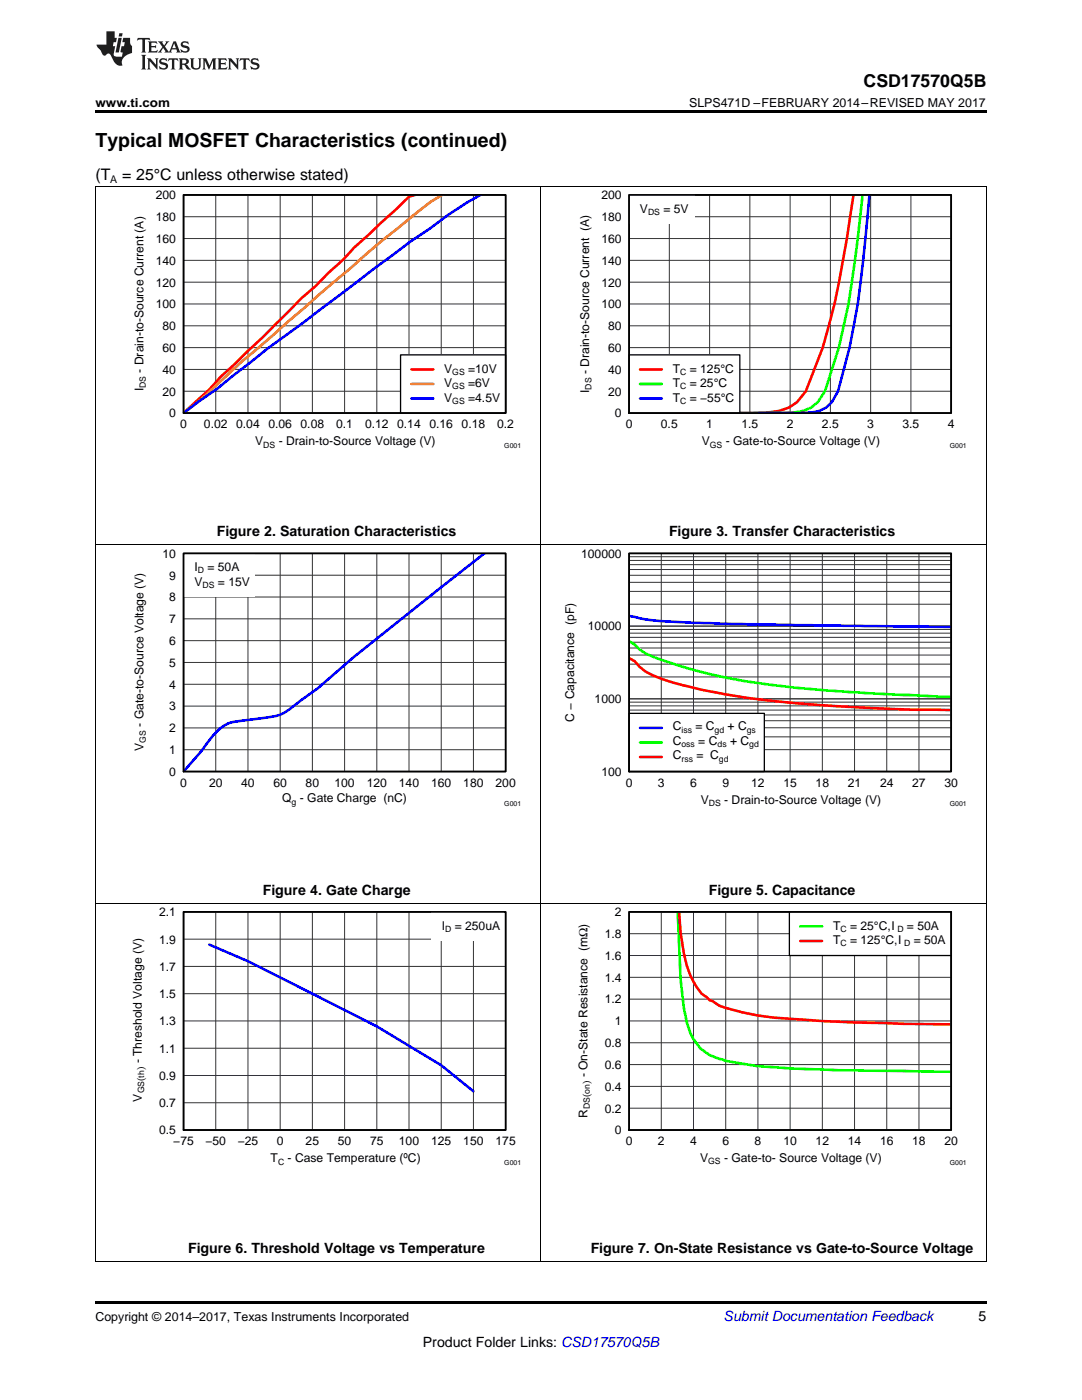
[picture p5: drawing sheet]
<svg xmlns="http://www.w3.org/2000/svg" width="216mm" height="279mm" viewBox="0 0 216 279" stroke-linecap="round" stroke-linejoin="round" font-family="sans-serif">
<path d="M19 259.7h177.8v.5h-177.8z" fill="#000"/>
<path d="M19.1 180.3v71.6M107.9 180.3v71.6M196.8 180.3v71.6M19 251.8h177.8" fill="none" stroke="#000" stroke-width=".2"/>
<path d="M36.6 182h64.3v43.5h-64.3z" fill="none" stroke="#000" stroke-width=".26"/>
<g fill="none" stroke="#333" stroke-width=".2">
<path d="M36.6 182h64.3v43.5h-64.3zM36.6 198.3h64.3M36.6 192.9h64.3M36.6 187.4h64.3M43.1 182v43.5M49.5 182v43.5M55.9 182v43.5M62.3 182v43.5M68.8 182v43.5M75.2 182v43.5M81.6 182v43.5M88 182v43.5"/>
<path d="M94.5 182v43.5M36.6 214.6h64.3M36.6 209.2h64.3M36.6 203.8h64.3M36.6 220.1h64.3"/>
</g>
<path d="M41.8 188.5l7.7 3.3 25.7 13 12.8 7.8 6.5 5.2" fill="none" stroke="#00f" stroke-width=".52"/>
<path d="M86 182h14.9v5.8h-14.9z" fill="#fff"/>
<path d="M36.6 182h64.3v43.5h-64.3z" fill="none" stroke="#000" stroke-width=".35"/>
<path d="M125.5 182h64.3v43.5h-64.3z" fill="none" stroke="#000" stroke-width=".26"/>
<g fill="none" stroke="#333" stroke-width=".2">
<path d="M125.5 182h64.3v43.5h-64.3zM125.5 199.4h64.3M125.5 195h64.3M125.5 190.7h64.3M125.5 186.3h64.3M132 182v43.5M138.4 182v43.5M144.8 182v43.5M151.2 182v43.5M157.7 182v43.5M164.1 182v43.5M170.5 182v43.5"/>
<path d="M176.9 182v43.5M183.4 182v43.5M125.5 216.8h64.3M125.5 212.5h64.3M125.5 208.1h64.3M125.5 203.8h64.3M125.5 221.2h64.3"/>
</g>
<path d="M135.2 181.9l.6 13.6 .7 5.6 .6 3.1a10.7 10.7 0 0 0 3.2 5.4 8.7 8.7 0 0 0 3.9 1.8l.6 .3a67.1 67.1 0 0 0 12.9 1.5l9.6 .4 22.5 .3" fill="none" stroke="#0f0" stroke-width=".52"/>
<path d="M135.5 181.9a37.3 37.3 0 0 0 2.2 12.7 8.2 8.2 0 0 0 3.3 4.4l.6 .6 .6 .2a5.4 5.4 0 0 0 2.6 1.3 49.4 49.4 0 0 0 12.9 2.2 523.6 523.6 0 0 0 32.1 1.1" fill="none" stroke="#f00" stroke-width=".52"/>
<path d="M157.5 182h32.3v8.7h-32.3z" fill="#fff"/>
<path d="M36.6 110.4h64.3v43.6h-64.3zM157.5 182h32.3v8.7h-32.3z" fill="none" stroke="#000" stroke-width=".26"/>
<path d="M159.7 184.9h4.3" fill="none" stroke="#0f0" stroke-width=".52"/>
<path d="M159.7 187.8h4.3" fill="none" stroke="#f00" stroke-width=".52"/>
<path d="M125.5 182h64.3v43.5h-64.3z" fill="none" stroke="#000" stroke-width=".35"/>
<path d="M19.1 108.8v71.5M107.9 108.8v71.5M196.8 108.8v71.5M19 180.3h177.8" fill="none" stroke="#000" stroke-width=".2"/>
<g fill="none" stroke="#333" stroke-width=".2">
<path d="M36.6 110.4h64.3v43.6h-64.3zM36.6 119.1h64.3M36.6 114.8h64.3M43.1 110.4v43.6M49.5 110.4v43.6M55.9 110.4v43.6M62.3 110.4v43.6M68.8 110.4v43.6M75.2 110.4v43.6M81.6 110.4v43.6M88 110.4v43.6M94.5 110.4v43.6"/>
<path d="M36.6 136.6h64.3M36.6 132.2h64.3M36.6 127.9h64.3M36.6 123.5h64.3M36.6 149.6h64.3M36.6 145.3h64.3M36.6 140.9h64.3"/>
</g>
<path d="M96.7 110.4l-26.2 20.8-7.1 6.2-5.6 4.2a7.1 7.1 0 0 1-4.1 1.5l-5 .7a7.7 7.7 0 0 0-4.7 1.5 19 19 0 0 0-3.8 4.6l-3.6 4.1" fill="none" stroke="#00f" stroke-width=".52"/>
<path d="M36.6 110.4h14.4v8.8h-14.4z" fill="#fff"/>
<path d="M36.6 110.4h64.3v43.6h-64.3z" fill="none" stroke="#000" stroke-width=".35"/>
<path d="M125.5 110.4h64.3v43.6h-64.3z" fill="none" stroke="#000" stroke-width=".26"/>
<g fill="none" stroke="#333" stroke-width=".2">
<path d="M125.5 110.4h64.3v43.6h-64.3zM125.5 118h64.3M125.5 116.2h64.3M125.5 114.8h64.3M125.5 113.7h64.3M125.5 112.7h64.3M125.5 111.8h64.3M125.5 111.1h64.3M132 110.4v43.6M138.4 110.4v43.6M144.8 110.4v43.6M151.2 110.4v43.6"/>
<path d="M157.7 110.4v43.6M164.1 110.4v43.6M170.5 110.4v43.6M176.9 110.4v43.6M183.4 110.4v43.6M125.5 139.5h64.3M125.5 135.1h64.3M125.5 132.5h64.3M125.5 130.7h64.3M125.5 129.3h64.3M125.5 128.2h64.3M125.5 127.2h64.3"/>
<path d="M125.5 126.4h64.3M125.5 125.6h64.3M125.5 125h64.3M125.5 120.6h64.3M125.5 149.6h64.3M125.5 147.1h64.3M125.5 145.2h64.3M125.5 143.8h64.3M125.5 142.7h64.3M125.5 141.7h64.3M125.5 140.9h64.3M125.5 140.1h64.3"/>
</g>
<path d="M125.5 122.9a60.3 60.3 0 0 0 14 1.4l19.2 .5 31.1 .3" fill="none" stroke="#00f" stroke-width=".52"/>
<path d="M125.5 128l1.1 .6a10.5 10.5 0 0 0 5.4 3.1 118.9 118.9 0 0 0 31 5.9l9.7 .7 17.1 .8" fill="none" stroke="#0f0" stroke-width=".52"/>
<path d="M125.5 131.4l1.1 .5a12.4 12.4 0 0 0 6.4 3.9 139.6 139.6 0 0 0 31.1 4.9l15 .8 10.7 .2" fill="none" stroke="#f00" stroke-width=".52"/>
<path d="M125.5 142.4h27v11.6h-27z" fill="#fff"/>
<path d="M36.6 38.9h64.3v43.5h-64.3zM125.5 142.4h27v11.6h-27z" fill="none" stroke="#000" stroke-width=".26"/>
<path d="M96 38.8l-2.8 1.6-3.9 2.5-3.5 2.7-3.9 2.6-21.2 16-7.4 5.4-9.9 8-3.9 2.6-2.9 2.2M127.7 145.3h4.4" fill="none" stroke="#00f" stroke-width=".52"/>
<path d="M127.7 148.2h4.4" fill="none" stroke="#0f0" stroke-width=".52"/>
<path d="M83 38.8l-1.4 .4-10.9 10.2-2.3 2.5-2.9 2.5-2.5 2.7-2.9 2.5-7.7 7.8-8.4 7.8-2.2 2.5-5.2 4.7M127.7 151.1h4.4" fill="none" stroke="#f00" stroke-width=".52"/>
<path d="M125.5 110.4h64.3v43.6h-64.3z" fill="none" stroke="#000" stroke-width=".35"/>
<path d="M19.1 37.3v71.5M107.9 37.3v71.5M196.8 37.3v71.5M19 108.7h177.8" fill="none" stroke="#000" stroke-width=".2"/>
<g fill="none" stroke="#333" stroke-width=".2">
<path d="M36.6 38.9h64.3v43.5h-64.3zM43.1 38.9v43.5M49.5 38.9v43.5M55.9 38.9v43.5M62.3 38.9v43.5M68.8 38.9v43.5M75.2 38.9v43.5M81.6 38.9v43.5M88 38.9v43.5M94.5 38.9v43.5M36.6 56.3h64.3M36.6 52h64.3"/>
<path d="M36.6 47.6h64.3M36.6 43.3h64.3M36.6 78.1h64.3M36.6 73.7h64.3M36.6 69.4h64.3M36.6 65h64.3M36.6 60.7h64.3"/>
</g>
<path d="M88.3 38.8l-2.5 1.6-3.2 2.5a199 199 0 0 0-12.6 10.5l-6.4 5.4-9 8a236.3 236.3 0 0 0-15.1 13.4l-2.9 2.2" fill="none" stroke="#ee7600" stroke-width=".52"/>
<path d="M79.9 70.8h21v11.6h-21z" fill="#fff"/>
<path d="M125.5 38.9h64.3v43.5h-64.3zM79.9 70.8h21v11.6h-21z" fill="none" stroke="#000" stroke-width=".26"/>
<path d="M170.3 38.9l-1.3 8.7a172.9 172.9 0 0 1-4.8 21.8l-3.4 8.7a8 8 0 0 1-6.7 4.1l-4.1 .2h-14.8M82.1 73.7h4.4" fill="none" stroke="#f00" stroke-width=".52"/>
<path d="M82.1 76.6h4.4" fill="none" stroke="#ee7600" stroke-width=".52"/>
<path d="M173.5 38.9l-.8 8.7a146.5 146.5 0 0 1-5.5 30.5 6.3 6.3 0 0 1-6.5 4.3h-9.4M82.1 79.5h4.4" fill="none" stroke="#00f" stroke-width=".52"/>
<path d="M36.6 38.9h64.3v43.5h-64.3z" fill="none" stroke="#000" stroke-width=".35"/>
<g fill="none" stroke="#333" stroke-width=".2">
<path d="M125.5 38.9h64.3v43.5h-64.3zM133.6 38.9v43.5M141.6 38.9v43.5M149.6 38.9v43.5M157.7 38.9v43.5M165.7 38.9v43.5M173.7 38.9v43.5M181.8 38.9v43.5M125.5 56.3h64.3M125.5 52h64.3M125.5 47.6h64.3M125.5 43.3h64.3"/>
<path d="M125.5 78.1h64.3M125.5 73.7h64.3M125.5 69.4h64.3M125.5 65h64.3M125.5 60.7h64.3"/>
</g>
<path d="M172.1 38.9l-.9 8.7a185 185 0 0 1-3.8 21.8l-2.8 8.7a7.6 7.6 0 0 1-7.7 4.3h-12" fill="none" stroke="#0f0" stroke-width=".52"/>
<path d="M125.5 70.8h22.1v11.6h-22.1z" fill="#fff"/>
<path d="M125.5 70.8h22.1v11.6h-22.1z" fill="none" stroke="#000" stroke-width=".26"/>
<path d="M127.7 73.7h4.4" fill="none" stroke="#f00" stroke-width=".52"/>
<path d="M127.7 76.6h4.4" fill="none" stroke="#0f0" stroke-width=".52"/>
<path d="M127.7 79.5h4.4" fill="none" stroke="#00f" stroke-width=".52"/>
<path d="M125.5 38.9h13v5.8h-13z" fill="#fff"/>
<path d="M125.5 38.9h64.3v43.5h-64.3z" fill="none" stroke="#000" stroke-width=".35"/>
<path d="M19 37.2h177.8" fill="none" stroke="#000" stroke-width=".2"/>
<path d="M19 22h177.8v.5h-177.8z" fill="#000"/>
<g fill="#231f20">
<path d="M27.5 7.6l-.1 .5 .4-.2h.6v.1v2.1l-.2 .4h1l-.3-.4v-2.1l.1-.1h.5l.5 .2-.2-.5zM29.5 8.3l.2 .3v1.5l-.2 .4h1.8l.2-.6a1.04 1.04 0 0 1-1.3 .2v-.7h.6l.3 .2v-.6l-.3 .2h-.6v-.6l.8-.1 .4 .3-.2-.5zM31.5 8.3l.9 1.1-.9 1.1h.8l-.2-.2 .5-.7 .4 .7-.2 .2h1.5l-.1-.2 .1-.4h.9l.1 .4-.2 .2h1l-.3-.3-.7-1.9h-.5l-.9 2-.8-1 .9-1h-.8l.1 .3-.3 .5-.4-.6 .2-.2zM34.7 8.6l.4 1h-.7zM36.3 8.4a.63 .63 0 0 0-.2 .7 .63 .63 0 0 0 .6 .4l.6 .2 .1 .2a.75 .75 0 0 1-.7 .4 .75 .75 0 0 1-.6-.5l.1 .7 .1-.1a1.11 1.11 0 0 0 1.5-.6 1.13 1.13 0 0 0-1.2-.8l-.1-.4a1.04 1.04 0 0 1 1.2 .2l-.2-.5-.1 .1-.5-.2zM28.2 10.9l.2 .4v2.2l-.2 .4h1l-.3-.4v-2.2l.3-.4zM29.3 11.6l.3 .4v1.5l-.3 .4h.8l-.2-.4v-1.3l1.5 1.7v-1.9l.2-.4h-.7l.2 .4v.9l-1.1-1.3zM32 11.8a.62 .62 0 0 0-.2 .7 .62 .62 0 0 0 .6 .4l.6 .1 .1 .3a.76 .76 0 0 1-.7 .3 .76 .76 0 0 1-.6-.4l.1 .7 .1-.1a1.11 1.11 0 0 0 1.5-.6 1.13 1.13 0 0 0-1.2-.8l-.1-.4a1.04 1.04 0 0 1 1.2 .2l-.2-.6-.1 .1-.5-.1zM33.7 11.6l-.2 .6a.61 .61 0 0 1 .8-.3v1.6l-.2 .4h.9l-.2-.4v-1.6a.63 .63 0 0 1 .8 .3l-.2-.6zM35.6 11.6l.3 .4v1.5l-.3 .4h1l-.2-.2v-.8l.5 .2a.76 .76 0 0 0 1.2 .7l-1-1a.58 .58 0 0 0 .6-.5 .58 .58 0 0 0-.5-.6zM36.4 11.9h.1a.45 .45 0 0 1 .5 .1 .45 .45 0 0 1 .1 .5l-.7 .2zM37.9 11.6l.2 .2a2.17 2.17 0 0 0 .3 1.9 .99 .99 0 0 0 1.6-.6v-1.1l.2-.4h-.7l.2 .2a1.92 1.92 0 0 1-.2 1.8 .6 .6 0 0 1-.9-.5v-1.1l.2-.4zM40.4 11.6l.2 .4v1.5l-.2 .4h.7l-.2-.4v-1.4l.8 1.8 .8-1.8v1.4l-.2 .4h.9l-.2-.4v-1.5l.2-.4h-.8l-.6 1.5-.6-1.5zM43.4 11.6l.2 .4v1.5l-.2 .4h1.8l.2-.6a1.04 1.04 0 0 1-1.3 .1v-.6h.5l.4 .2v-.6l-.4 .2h-.5v-.7h.8l.3 .3-.1-.6zM45.5 11.6l.2 .4v1.5l-.2 .4h.7l-.2-.4v-1.3l1.5 1.7v-1.9l.2-.4h-.7l.2 .4v.9l-1.1-1.3zM47.9 11.6l-.1 .6a.61 .61 0 0 1 .8-.3v1.6l-.3 .4h1l-.3-.4 .1-1.6a.63 .63 0 0 1 .7 .3l-.1-.6zM50.2 11.8a.62 .62 0 0 0-.2 .7 .62 .62 0 0 0 .6 .4l.6 .1 .2 .3a.76 .76 0 0 1-.8 .3 .76 .76 0 0 1-.6-.4l.1 .7 .2-.1a1.11 1.11 0 0 0 1.5-.6 1.13 1.13 0 0 0-1.3-.8l-.1-.4a1.04 1.04 0 0 1 1.2 .2l-.1-.6-.2 .1-.5-.1z"/>
<path d="M21.2 6.3v2.6h-1.9l.1 .4 .7 .9a.91 .91 0 0 0 1 .8 .56 .56 0 0 1 .5-.3 .56 .56 0 0 1 .5 .3l.4 .8a1.53 1.53 0 0 0 1.9 1.2 1.54 1.54 0 0 1 1-2.1l.9-.3v-1.4a1.52 1.52 0 0 1-.3-1.6h-1.4l-.2 .8h.5l-.2 .8h-.4l-.2 1v.2l.4 .1-.2 .8a1.93 1.93 0 0 1-1.6-.3l.3-1.8h-.5l.2-.8h.4l.2-.8h-.4v-1.3zM23.6 7.6l-.6 2.9h.7l.6-2.9zM23.8 6.6l-.1 .7h.6l.2-.7z"/>
</g>
<text font-size="3.9" x="19" y="29.3">Typical MOSFET Characteristics (continued)</text>
<text font-size="3.5" x="172.3" y="17.3">CSD17570Q5B</text>
<g font-size="3.2">
<text x="19" y="36">(T</text>
<text x="24.4" y="36">= 25°C unless otherwise stated)</text>
</g>
<g font-size="2.8">
<text x="43.3" y="107">Figure 2. Saturation Characteristics</text>
<text x="133.5" y="107">Figure 3. Transfer Characteristics</text>
<text x="52.4" y="178.6">Figure 4. Gate Charge</text>
<text x="141.4" y="178.6">Figure 5. Capacitance</text>
<text x="37.5" y="250.1">Figure 6. Threshold Voltage vs Temperature</text>
<text x="117.9" y="250.1">Figure 7. On-State Resistance vs Gate-to-Source Voltage</text>
<text x="195.3" y="263.6">5</text>
<text x="84.4" y="268.9">Product Folder Links: CSD17570Q5B</text>
</g>
<text font-size="2.8" fill="#0000c8" x="144.4" y="263.6">Submit Documentation Feedback</text>
<g font-size="2.5">
<text x="19" y="21.4">www.ti.com</text>
<text x="137.5" y="21.4">SLPS471D –FEBRUARY 2014–REVISED MAY 2017</text>
<text x="19" y="263.6">Copyright © 2014–2017, Texas Instruments Incorporated</text>
</g>
<g font-size="2.4">
<text x="31.1" y="39.8">200</text>
<text x="120" y="39.8">200</text>
<text x="31.1" y="44.1">180</text>
<text x="120" y="44.1">180</text>
<text x="127.7" y="42.4">V</text>
<text x="132.4" y="42.4">= 5V</text>
<text x="31.1" y="52.8">140</text>
<text x="31.1" y="48.5">160</text>
<text x="120" y="52.8">140</text>
<text x="120" y="48.5">160</text>
<text x="31.1" y="57.2">120</text>
<text x="120" y="57.2">120</text>
<text x="31.1" y="61.5">100</text>
<text x="32.4" y="65.9">80</text>
<text x="120" y="61.5">100</text>
<text x="121.3" y="65.9">80</text>
<text x="32.4" y="70.2">60</text>
<text x="121.3" y="70.2">60</text>
<text x="28.7" y="74.4" transform="rotate(-90 28.7 74.4)">- Drain-to-Source Current (A)</text>
<text x="32.4" y="74.6">40</text>
<text x="88.6" y="74.4">V</text>
<text x="88.6" y="77.3">V</text>
<text x="93.4" y="74.4">=10V</text>
<text x="93.4" y="77.3">=6V</text>
<text x="117.6" y="74.7" transform="rotate(-90 117.6 74.7)">- Drain-to-Source Current (A)</text>
<text x="121.3" y="74.6">40</text>
<text x="134.2" y="74.4">T</text>
<text x="134.2" y="77.3">T</text>
<text x="137.6" y="74.4">= 125°C</text>
<text x="137.6" y="77.3">= 25°C</text>
<text x="28.7" y="78.1" transform="rotate(-90 28.7 78.1)">I</text>
<text x="32.4" y="79">20</text>
<text x="33.8" y="83.3">0</text>
<text x="88.6" y="80.2">V</text>
<text x="93.4" y="80.2">=4.5V</text>
<text x="117.6" y="78.5" transform="rotate(-90 117.6 78.5)">I</text>
<text x="121.3" y="79">20</text>
<text x="122.7" y="83.3">0</text>
<text x="134.2" y="80.2">T</text>
<text x="137.6" y="80.2">= −55°C</text>
<text x="36" y="85.4">0</text>
<text x="40.7" y="85.4">0.02</text>
<text x="47.1" y="85.4">0.04</text>
<text x="50.9" y="88.9">V</text>
<text x="53.6" y="85.4">0.06</text>
<text x="55.6" y="88.9">- Drain-to-Source Voltage (V)</text>
<text x="60" y="85.4">0.08</text>
<text x="67.1" y="85.4">0.1</text>
<text x="72.8" y="85.4">0.12</text>
<text x="79.3" y="85.4">0.14</text>
<text x="85.7" y="85.4">0.16</text>
<text x="92.1" y="85.4">0.18</text>
<text x="99.2" y="85.4">0.2</text>
<text x="124.9" y="85.4">0</text>
<text x="131.9" y="85.4">0.5</text>
<text x="140" y="88.9">V</text>
<text x="140.9" y="85.4">1</text>
<text x="144.8" y="88.9">- Gate-to-Source Voltage (V)</text>
<text x="147.9" y="85.4">1.5</text>
<text x="157" y="85.4">2</text>
<text x="164" y="85.4">2.5</text>
<text x="173.1" y="85.4">3</text>
<text x="180.1" y="85.4">3.5</text>
<text x="189.1" y="85.4">4</text>
<text x="32.4" y="111.3">10</text>
<text x="38.8" y="114">I</text>
<text x="41.4" y="114">= 50A</text>
<text x="116" y="111.3">100000</text>
<text x="33.8" y="115.7">9</text>
<text x="38.8" y="116.9">V</text>
<text x="43.5" y="116.9">= 15V</text>
<text x="33.8" y="124.4">7</text>
<text x="33.8" y="120">8</text>
<text x="117.3" y="125.8">10000</text>
<text x="33.8" y="128.7">6</text>
<text x="33.8" y="137.4">4</text>
<text x="33.8" y="133.1">5</text>
<text x="33.8" y="141.8">3</text>
<text x="118.7" y="140.3">1000</text>
<text x="28.6" y="149.8" transform="rotate(-90 28.6 149.8)">V</text>
<text x="28.6" y="145.1" transform="rotate(-90 28.6 145.1)">- Gate-to-Source Voltage (V)</text>
<text x="33.8" y="146.1">2</text>
<text x="114.6" y="144.1" transform="rotate(-90 114.6 144.1)">C − Capacitance (pF)</text>
<text x="134.2" y="145.7">C</text>
<text x="134.2" y="148.7">C</text>
<text x="138.8" y="145.7">= C</text>
<text x="139.3" y="148.7">= C</text>
<text x="145.2" y="145.7">+ C</text>
<text x="145.7" y="148.7">+ C</text>
<text x="33.8" y="154.8">0</text>
<text x="33.8" y="150.5">1</text>
<text x="120" y="154.8">100</text>
<text x="134.2" y="151.6">C</text>
<text x="139" y="151.6">= C</text>
<text x="36" y="157">0</text>
<text x="41.7" y="157">20</text>
<text x="48.1" y="157">40</text>
<text x="54.6" y="157">60</text>
<text x="56.3" y="160.1">Q - Gate Charge (nC)</text>
<text x="61" y="157">80</text>
<text x="66.7" y="157">100</text>
<text x="73.2" y="157">120</text>
<text x="79.6" y="157">140</text>
<text x="86" y="157">160</text>
<text x="92.5" y="157">180</text>
<text x="98.9" y="157">200</text>
<text x="124.9" y="157">0</text>
<text x="131.3" y="157">3</text>
<text x="137.7" y="157">6</text>
<text x="139.8" y="160.4">V</text>
<text x="144.1" y="157">9</text>
<text x="144.5" y="160.4">- Drain-to-Source Voltage (V)</text>
<text x="149.9" y="157">12</text>
<text x="156.3" y="157">15</text>
<text x="162.7" y="157">18</text>
<text x="169.2" y="157">21</text>
<text x="175.6" y="157">24</text>
<text x="182" y="157">27</text>
<text x="188.4" y="157">30</text>
<text x="31.8" y="182.9">2.1</text>
<text x="88.1" y="185.5">I</text>
<text x="90.7" y="185.5">= 250uA</text>
<text x="122.7" y="182.9">2</text>
<text x="166.2" y="185.5">T</text>
<text x="169.6" y="185.5">= 25°C, I</text>
<text x="181" y="185.5">= 50A</text>
<text x="31.8" y="188.3">1.9</text>
<text x="120.7" y="191.6">1.6</text>
<text x="120.7" y="187.2">1.8</text>
<text x="166.2" y="188.4">T</text>
<text x="169.6" y="188.4">= 125°C, I</text>
<text x="182.3" y="188.4">= 50A</text>
<text x="31.8" y="193.7">1.7</text>
<text x="120.7" y="195.9">1.4</text>
<text x="31.8" y="199.2">1.5</text>
<text x="120.7" y="200.3">1.2</text>
<text x="31.8" y="204.6">1.3</text>
<text x="120.7" y="209">0.8</text>
<text x="122.7" y="204.6">1</text>
<text x="28.3" y="212.2" transform="rotate(-90 28.3 212.2)">- Threshold Voltage (V)</text>
<text x="31.8" y="215.5">0.9</text>
<text x="31.8" y="210.1">1.1</text>
<text x="117.2" y="215" transform="rotate(-90 117.2 215)">- On-State Resistance (mΩ)</text>
<text x="120.7" y="213.3">0.6</text>
<text x="28.3" y="219.8" transform="rotate(-90 28.3 219.8)">V</text>
<text x="31.8" y="220.9">0.7</text>
<text x="120.7" y="217.7">0.4</text>
<text x="31.8" y="226.4">0.5</text>
<text x="117.2" y="223.1" transform="rotate(-90 117.2 223.1)">R</text>
<text x="120.7" y="222">0.2</text>
<text x="122.7" y="226.4">0</text>
<text x="34.6" y="228.5">−75</text>
<text x="41" y="228.5">−50</text>
<text x="47.4" y="228.5">−25</text>
<text x="54" y="232">T</text>
<text x="55.2" y="228.5">0</text>
<text x="57.4" y="232">- Case Temperature (ºC)</text>
<text x="61" y="228.5">25</text>
<text x="67.4" y="228.5">50</text>
<text x="73.8" y="228.5">75</text>
<text x="79.6" y="228.5">100</text>
<text x="86" y="228.5">125</text>
<text x="92.5" y="228.5">150</text>
<text x="98.9" y="228.5">175</text>
<text x="124.9" y="228.5">0</text>
<text x="131.3" y="228.5">2</text>
<text x="137.7" y="228.5">4</text>
<text x="139.7" y="232">V</text>
<text x="144.1" y="228.5">6</text>
<text x="144.5" y="232">- Gate-to- Source Voltage (V)</text>
<text x="150.6" y="228.5">8</text>
<text x="156.3" y="228.5">10</text>
<text x="162.7" y="228.5">12</text>
<text x="169.2" y="228.5">14</text>
<text x="175.6" y="228.5">16</text>
<text x="182" y="228.5">18</text>
<text x="188.4" y="228.5">20</text>
</g>
<g font-size="2.1">
<text x="22" y="36.6">A</text>
<text x="28.8" y="215.7" transform="rotate(-90 28.8 215.7)">( )</text>
<text x="117.7" y="219" transform="rotate(-90 117.7 219)">(</text>
<text x="117.7" y="216.4" transform="rotate(-90 117.7 216.4)">)</text>
</g>
<g font-size="1.7">
<text x="129.3" y="42.9">DS</text>
<text x="29.1" y="77.4" transform="rotate(-90 29.1 77.4)">DS</text>
<text x="90.2" y="74.8">GS</text>
<text x="90.2" y="77.7">GS</text>
<text x="118" y="77.8" transform="rotate(-90 118 77.8)">DS</text>
<text x="135.7" y="74.8">C</text>
<text x="135.7" y="77.7">C</text>
<text x="90.2" y="80.6">GS</text>
<text x="135.7" y="80.6">C</text>
<text x="52.5" y="89.3">DS</text>
<text x="141.6" y="89.3">GS</text>
<text x="39.5" y="114.4">D</text>
<text x="40.4" y="117.3">DS</text>
<text x="29.1" y="148.2" transform="rotate(-90 29.1 148.2)">GS</text>
<text x="136" y="146.2">iss</text>
<text x="136" y="149.1">oss</text>
<text x="142.6" y="146.2">gd</text>
<text x="143.2" y="149.1">ds</text>
<text x="149" y="146.2">gs</text>
<text x="149.5" y="149.1">gd</text>
<text x="136" y="152">rss</text>
<text x="143.5" y="152">gd</text>
<text x="58.2" y="160.6">g</text>
<text x="141.4" y="160.9">DS</text>
<text x="88.8" y="186">D</text>
<text x="167.7" y="186">C</text>
<text x="179.1" y="186">D</text>
<text x="167.7" y="188.9">C</text>
<text x="180.4" y="188.9">D</text>
<text x="28.8" y="218.2" transform="rotate(-90 28.8 218.2)">GS th</text>
<text x="117.7" y="221.4" transform="rotate(-90 117.7 221.4)">DS on</text>
<text x="55.5" y="232.4">C</text>
<text x="141.3" y="232.4">GS</text>
</g>
<g font-size="1.4">
<text x="100.6" y="89.3">G001</text>
<text x="189.5" y="89.3">G001</text>
<text x="100.6" y="160.9">G001</text>
<text x="189.5" y="160.9">G001</text>
<text x="100.6" y="232.4">G001</text>
<text x="189.5" y="232.4">G001</text>
</g>
</svg>
